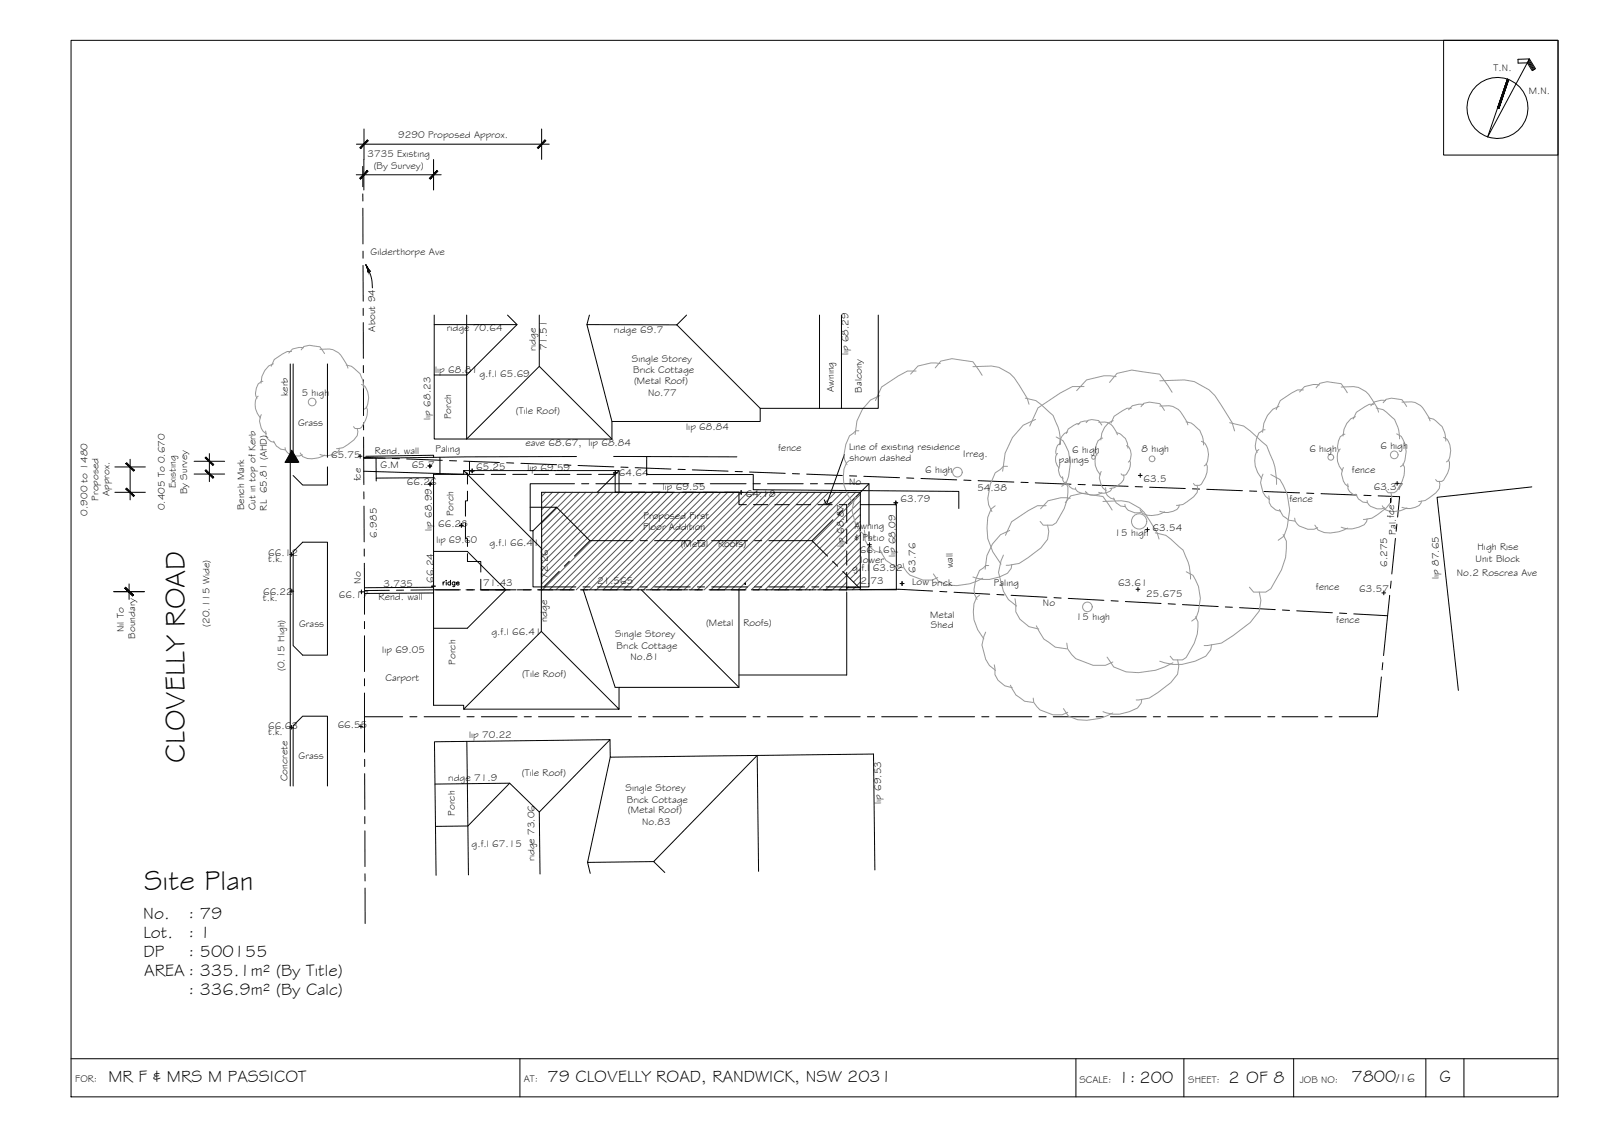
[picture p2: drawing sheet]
<svg xmlns="http://www.w3.org/2000/svg" width="420mm" height="297mm" viewBox="0 0 420 297" stroke-linecap="round" stroke-linejoin="round" font-family="sans-serif">
<!-- layer: BORDER -->
<g fill="none" stroke="#000" stroke-width=".26">
<path d="M18.6 10.6h390v277h-390zM378.6 10.6h30v30.1h-30zM400.7 16.2l1.4 2.2M400.8 16l1.5 2.3M401 15.7l1.5 2.5M401.1 15.4l1.6 2.6-.8 .5-1.3-2h-2.4l-.1-.9 3-.2-10.9 20.5 5.2-15.2M395.7 20.9l-2.6 7.5M18.6 277.6h390M136.4 277.6v10M282.2 277.6v10M310.5 277.6v10M339.3 277.6v10"/>
<path d="M374 277.6v10M383.9 277.6v10"/>
<circle cx="392.7" cy="28.3" r="8"/>
</g>
<g fill="#000" stroke="#000" stroke-width=".26">
<path d="M395.4 20.7l-2.6 7.6zM395.4 20.7l.2 .1-2.8 7.5z"/>
<path d="M395.6 20.8l-2.8 7.5 .3 .1zM395.6 20.8l-2.5 7.6z"/>
</g>
<!-- layer: HATCH -->
<g fill="none" stroke="#545454" stroke-width=".26">
<path d="M143.1 129.1l-1 1M144.9 129.1l-2.8 2.8M146.6 129.1l-4.5 4.5M148.4 129.1l-6.3 6.3M150.2 129.1l-8.1 8.1M151.9 129.1l-9.8 9.9M153.7 129.1l-11.6 11.6M155.5 129.1l-13.4 13.4M157.2 129.1l-15.1 15.1M159 129.1l-16.9 16.9M160.8 129.1l-18.7 18.7M162.5 129.1l-20.4 20.5"/>
<path d="M164.3 129.1l-22.2 22.2M166.1 129.1l-24 24M167.8 129.1l-25.5 25.5M169.6 129.1l-25.6 25.5M171.4 129.1l-25.6 25.5M173.2 129.1l-25.6 25.5M174.9 129.1l-25.6 25.5M176.7 129.1l-25.6 25.5M178.4 129.1l-25.5 25.5M180.2 129.1l-25.5 25.5M182 129.1l-25.6 25.5M183.8 129.1l-25.6 25.5"/>
<path d="M185.5 129.1l-25.5 25.5M187.3 129.1l-25.6 25.5M189 129.1l-25.5 25.5M190.8 129.1l-25.5 25.5M192.6 129.1l-25.6 25.5M194.4 129.1l-25.6 25.5M196.1 129.1l-25.5 25.5M197.9 129.1l-25.6 25.5M199.7 129.1l-25.6 25.5M201.4 129.1l-25.5 25.5M203.2 129.1l-25.6 25.5M205 129.1l-25.6 25.5"/>
<path d="M206.7 129.1l-25.5 25.5M208.5 129.1l-25.6 25.5M210.3 129.1l-25.6 25.5M212 129.1l-25.5 25.5M213.8 129.1l-25.6 25.5M215.6 129.1l-25.6 25.5M217.3 129.1l-25.5 25.5M219.1 129.1l-25.6 25.5M220.9 129.1l-25.6 25.5M222.6 129.1l-25.5 25.5M224.4 129.1l-25.6 25.5M225.6 129.6l-25 25"/>
<path d="M225.6 131.4l-23.2 23.2M225.6 133.1l-21.5 21.5M225.6 134.9l-19.7 19.7M225.6 136.7l-17.9 17.9M225.6 138.4l-16.1 16.2M222.1 152.6l-2 2M222.6 153.9l-.8 .7M224.4 153.9l-.8 .7M225.6 140.2l-14.4 14.4M225.6 142l-12.6 12.6M225.6 143.7l-10.8 10.9M225.6 145.5l-9.1 9.1"/>
<path d="M225.6 147.3l-7.3 7.3M225.6 149l-2.6 2.7M225.6 150.8l-1.8 1.8M225.6 152.6l-.9 .9M225.6 154.3l-.2 .3"/>
</g>
<!-- layer: EXISTING -->
<g fill="none" stroke="#000" stroke-width=".26">
<path d="M76.1 95.4v110.7M76.9 95.4v24.5M85.9 95.4v24.5M95.9 119.6l17.8-.2v.5M113.7 119.9l-18.3 .3M115.4 119.9v4.3M151.2 119.7l-37.5 .2M160.9 119.7l32.4 .1M169.6 119.7v4.7h28v4l53.9 .4v4.5M85.9 122.4v4.8h-6.5l-2.5-2.5M95.4 123.5l27.2 .9M98.6 120.1l.1 5.2"/>
<path d="M113.9 125.2l-15.2 .1v.8M122.1 137.2v4h.5v2.1M122.6 128.8v2.5h-.5v4M123.1 121v3.4M127 124.4h-4.4v2.5M128.8 124.4h3.8M134.5 124.4h3.7M140.1 124.4h3.8M145.7 124.4h3.8M151.3 124.4h3.8M157 124.4h4.3v4.7h2.2M165.3 129.1h3.8"/>
<path d="M171 129.1h5.9M178.8 129.1h3.7M184.4 129.1h3.7M190 129.1h3.8v3.2h2M197.6 132.3h3.8M203.2 132.3h3.8M208.9 132.3h3.7M214.5 132.3h3.8M220.1 132.3h2v4.6M222.1 138.8v3.8M79.4 142.1h6.5v29.7h-6.5l-2.5-2.5v-24.7zM113.7 154l-18.1 .1v1.5l18.1-.1"/>
<path d="M122.6 145.2v2h3.5v2.8M126.1 151.9v2.7h2.1M130 154.6h3.8M135.6 154.6h3.8M141.3 154.6h3.7M146.9 154.6h3.8M152.5 154.6h3.8M158.1 154.6h3.8M163.8 154.6h3.7M169.4 154.6h3.8M175 154.6h3.8M180.6 154.6h3.8"/>
<path d="M186.3 154.6h3.7M191.9 154.6h3.8M197.5 154.6h3.8M203.1 154.6h3.8M208.8 154.6h3.7M214.4 154.6h3.8M222.1 150v4.6h-2.1M222.1 144.4v3.8M76.9 206.1v-15.8l2.5-2.5h6.5v18.3"/>
</g>
<!-- layer: ROOFPLAN EXIST. -->
<g fill="none" stroke="#000" stroke-width=".26">
<path d="M113.9 82.6v32.5h8.5v-32.5M113.9 85.1h21.7M133.1 82.6l2.5 2.5-13.2 13.2h-8.5M141.4 82.6v13.4M154.6 82.6l-.7 2.5M177.5 85.2l-23.6-.1 6.6 25.4M177.5 85.2l21.9 21.9M180.1 82.6l-2.6 2.6M214.9 82.6v24.5h-15.5v3.4h-38.9v4.6h-38.1l19-19.1 19.1 19.1M220.7 82.6v24.5h-5.8M230.3 82.6v24.5h-9.6M121.6 123.4v1h-7.9v60.5h7.9v1"/>
<path d="M161.3 129.1h11.8M162.4 129.1v-5.7h-40.8l20.4 20.3v21.8M162.4 123.4l-5.8 5.7M179.1 129.1h14.7M225.6 132.3h9.5v22.3h-9.5M401.8 127.6l-24.9 2.8 5.6 50.6M113.7 144.6h8.9l10 10h-6.2M114.5 154.6h6.2M122.6 154.6h1.9M132.6 154.6l-10 10.1h-8.9M153 154.6l8.3 25.6h32.5v-25.6M168.2 154.6l25.6 25.6"/>
<path d="M222.1 154.1h3.5M222.1 155.2v21.8h-28.3M122.4 194.4l.5 35M160 193.9l-18.6 19-7.7-7.6-19.6 .3M160 198.5l-5.9 27.6 17.3-.2M162.4 180.2v5.7h-40.8l20.4-20.4 20.4 20.4M133.7 205.3l-11 11.2-8.5 .2M141.4 212.9l.2 16.2M154.1 226.1l.7 2.9M199 228.4l-.4-30.4-27.2 27.9 3 2.8M229.5 228.1l-.4-30.4-69.1 .8v-4.6l-46.1 .6 .5 35"/>
</g>
<!-- layer: NEWWORK -->
<path d="M225.6 154.6v-25.5h-83.5v25.5" fill="none" stroke="#000" stroke-width=".26"/>
<!-- layer: ROOFPLAN NEW -->
<g fill="none" stroke="#000" stroke-width=".26">
<path d="M139.1 133h6.9l-6.2 6.1M146 133l8.7 8.7M150.7 126.8h-11.6v12.3h.7v14.8h11.2M152.5 126.8h1.9M156.3 126.8h9.4M167.5 126.8h1.9M171.3 126.8h9.4M182.5 126.8h1.9M186.3 126.8h9.4M197.5 126.8h1.9M201.3 126.8h9.4M212.5 126.8h1.9"/>
<path d="M216.3 126.8h11.6v10.7M218.4 136.3l-5.4 5.4M221.1 133.6l-1.3 1.3M227.9 126.8l-5.5 5.5M227.9 139.4v1.9M146.7 149.8l-4.1 4.1M149.3 147.1l-1.3 1.4M152.9 153.9h1.9M154.7 141.7l-4 4.1M154.7 141.7h11.3M156.7 153.9h9.3M167.9 141.7h1.9"/>
<path d="M167.9 153.9h1.9M171.7 141.7h9.3M171.7 153.9h9.3M182.9 141.7h1.9M182.9 153.9h1.9M186.7 141.7h9.3M186.7 153.9h9.3M197.9 141.7h1.9M197.9 153.9h1.9M201.7 141.7h11.3M201.7 153.9h9.3M212.9 153.9h1.9"/>
<path d="M213 141.7l4.1 4.1M218.4 147.1l1.3 1.4M221 149.8l4.1 4.1M227.9 143.1v10.8h-11.2"/>
</g>
<!-- layer: BOUNDARY -->
<g fill="none" stroke="#000" stroke-width=".26">
<path d="M95.1 43.6l.1 5.4M95.2 50.8v1.9M95.2 54.6v9.4M95.2 69.6l.1 9.4M95.2 65.8v1.9M95.3 80.8v1.9M95.3 84.6v9.4M95.3 95.8v1.9M95.3 99.6v9.4M95.3 110.8l.1 1.9M95.4 114.6v5.3M95.4 128.9v1.9"/>
<path d="M95.5 132.7v9.4M101 120.1l-5.6-.2v7.2M102.9 120.2l1.9 .1M106.6 120.3l9.4 .4M117.9 120.8h1.8M121.6 120.9l9.4 .4M132.9 121.3l1.8 .1M136.6 121.5l9.4 .3M147.9 121.9l1.8 .1M151.6 122l9.4 .4M162.8 122.5h1.9M166.6 122.6l9.4 .4"/>
<path d="M177.8 123l1.9 .1M181.6 123.2l9.4 .3M192.8 123.6l1.9 .1M196.6 123.8l9.3 .3M207.8 124.2h1.9M211.6 124.3l9.3 .4M222.8 124.7l1.9 .1M226.6 124.9l9.3 .3M237.8 125.3l1.9 .1M241.5 125.4l9.4 .4M252.8 125.9l1.9 .1M256.5 126l9.4 .4"/>
<path d="M267.8 126.4l1.8 .1M271.5 126.6l9.4 .4M282.8 127l1.8 .1M286.5 127.2l9.4 .3M297.7 127.6h1.9M301.5 127.7l9.4 .4M312.7 128.2h1.9M316.5 128.3l9.3 .3M327.7 128.7l1.9 .1M331.5 128.9l9.3 .3M342.7 129.3l1.9 .1M346.5 129.4l9.3 .4"/>
<path d="M357.7 129.9h1.9M361.4 130l5.7 .2-.5 5.4M366.4 137.4l-.2 1.9M95.5 143.9v1.9M95.6 147.7v7.1M95.6 154.8v6.3M102.1 154.8h-6.5M105.9 154.7h-1.9M120.4 154.6l-12.7 .1M122.2 154.6h1.9M126 154.6h9.3M137.2 154.6h1.9"/>
<path d="M141 154.6h9.4M152.2 154.6h1.9M156 154.6h9.3M167.2 154.6h1.9M171 154.6h9.3M182.2 154.6h1.9M186 154.6h9.4M197.2 154.6h1.9M201 154.6h9.3M212.2 154.6h1.9M216 154.6l19.7-.1 8.9 .5M246.5 155.1l1.8 .1"/>
<path d="M250.2 155.3l9.4 .5M261.5 155.9l1.8 .1M265.2 156.1l9.4 .5M276.4 156.7l1.9 .1M280.2 156.9l9.3 .5M291.4 157.5l1.9 .1M295.2 157.7l9.3 .5M306.4 158.3l1.9 .1M310.1 158.5l9.4 .5M321.4 159.1l1.8 .1M325.1 159.3l9.4 .5M336.3 159.9l1.9 .1"/>
<path d="M364.5 156.1l-1.6 15.8M364.9 152.4l-.2 1.8M366 141.2l-1 9.3M95.6 162.9v1.9M95.6 166.7v9.4M95.6 177.9v1.9M340.1 160.1l9.3 .5M351.3 160.7l1.9 .1M355.1 160.9l8.8 .5M362.3 177.5l-1 10.4h-10.1M362.7 173.7l-.2 1.9M95.6 181.7v6.2h10"/>
<path d="M95.6 187.9v9.3M95.6 199.1v1.8M107.5 187.9h1.9M111.2 187.9h9.4M122.5 187.9h1.9M126.2 187.9h9.4M137.5 187.9h1.9M141.2 187.9h9.4M152.5 187.9h1.9M156.2 187.9h9.4M167.5 187.9h1.9M171.2 187.9h9.4"/>
<path d="M182.5 187.9h1.9M186.2 187.9h9.4M197.5 187.9h1.9M201.2 187.9h9.4M212.5 187.9h1.9M216.2 187.9h9.4M227.5 187.9h1.9M231.2 187.9h9.4M242.5 187.9h1.9M246.2 187.9h9.4M257.5 187.9h1.9M261.2 187.9h9.4"/>
<path d="M272.5 187.9h1.9M276.2 187.9h9.4M287.5 187.9h1.9M291.2 187.9h9.4M302.5 187.9h1.9M306.2 187.9h9.4M317.5 187.9h1.9M321.2 187.9h9.4M332.5 187.9h1.9M336.2 187.9h9.4M347.5 187.9h1.9M95.6 202.8l.1 9.4"/>
<path d="M95.7 214.1v1.9M95.7 217.8v9.4M95.7 229.1v1.9M95.7 232.8l.1 9.3"/>
</g>
<!-- layer: 0 -->
<path d="M221.5 119.1l-4.7 13.2M216.2 131l.6 1.3 1.2-.6" fill="none" stroke="#000" stroke-width=".26"/>
<!-- layer: DIMENSION -->
<g fill="none" stroke="#000" stroke-width=".26">
<path d="M93.5 37.8h50.5M95.5 33.8v8M142.1 33.8v8M93.4 45.8h22.3M95.4 41.8v8M113.7 41.8v8M54.9 118.9v7.4M30.1 129.1h8M30.1 122.4h8M34.1 120.4v10.7M50.9 124.3h8M50.9 120.9h8"/>
<path d="M29.9 155.1h8M33.9 153.1v4"/>
</g>
<!-- layer: 0 -->
<g fill="#000" stroke="#000" stroke-width=".26">
<path d="M96.4 36.7l-1.8 2.2 2-2zM96.4 36.7l-1.8 2.2-.2-.2z"/>
<path d="M140.9 38.7l.2 .2 1.8-2.2zM142.9 36.7l.3 .2-2.1 2z"/>
<path d="M96.3 44.7l-1.8 2.2 2-2zM96.3 44.7l-1.8 2.2-.2-.2z"/>
<path d="M114.6 44.7l-2 2 .2 .2zM114.6 44.7l.2 .2-2 2z"/>
<path d="M33 128.2l2.2 1.8-2-2zM33 128.2l2.2 1.8-.2 .2z"/>
<path d="M33 121.5l2 2 .2-.2zM33 121.5l.2-.2 2 2z"/>
<path d="M53.8 123.4l2.2 1.8-2-2zM53.8 123.4l2.2 1.8-.2 .2z"/>
<path d="M53.8 120l2 2 .2-.2zM53.8 120l.2-.2 2 2z"/>
<path d="M33 154l-.2 .2 2.2 1.8zM32.8 154.2l2.2 1.8-.2 .2z"/>
<path d="M32.8 154.2l2 2 .2-.2zM33 154l2 2-2.2-1.8z"/>
</g>
<!-- layer: 0.13 -->
<g fill="none" stroke="#989898" stroke-width=".26">
<path d="M68.9 100a2.26 2.26 0 0 0-1.7 1.8l-.2 1.3 .4 1.3M71.7 95.4a5.2 5.2 0 0 0-3.2 5.1M76.5 92.2h-1.2l-3.4 2-.8 1.8M79 91.7l.7-.9 1.5-.3 2.7 .4 1.2 1.8M79.6 91.2l-1.2-.1-1.7 .4-1 1.1M83.9 91.6a5.1 5.1 0 0 1 6.1 2.4l1 1.7 .3 .8M90.8 95.7a5.4 5.4 0 0 1 3.9 3.1l.5 1.3 .2 1.7M240.3 97.3h-2.3l-2.4 1.3-4.4 2.9-1.6 3.5M245.3 96.4l1.4-1.7 3-.7 5.5 .8 2.4 3.6M246.6 95.3l-2.4-.1-3.4 .8-2 2.1M255.2 96.1l4.8-.1a8.9 8.9 0 0 1 7.3 5l2.1 3.4 .5 1.6M292.7 98.8l-3.2-.3-4.5 1.1-2.6 2.8"/>
<path d="M304.2 99.8l6.4-.2 2.6 .4 3.9 2.2 1.5 1.5 4.6 7.1 .6 2.2M67.7 103.9a3.1 3.1 0 0 0-.7 3.2l.5 1.3 .8 1.2M68.5 108.7a3.8 3.8 0 0 0 1.3 5M69.7 113l.1 .5a2.28 2.28 0 0 0 2.2 2.5M71.8 115.7a3.1 3.1 0 0 0 3 2.2M74.8 117.4l.1 .5a3.2 3.2 0 0 0 4.4 1.3M78.7 118.7a2.53 2.53 0 0 0 3.1 1.6l1.7-.3 1.7-.7M89 117.5l-.1 .5a4.4 4.4 0 0 1-4.5 1.3l-.5-.2M93.7 112.3l.2 .9-.2 1-.9 1.2-2.8 2-1.7 .2M94.8 100.8l.9 .5a5.5 5.5 0 0 1 .4 5.6l-.5 .4M96 106.7a4 4 0 0 1-.1 3.5l-1.1 1.8-.5 .3h-1.2l-.4-.4M225.2 112.9h-.8l-1.6 1.4-1 2.2-.5 2.7 .2 1.3 .7 1.3"/>
<path d="M230.7 103.7l-2.4 1.2-2.1 2.4-1.4 3.1-.5 3.5M268.9 104.4l2.8 .6 4.5 3.9a15.2 15.2 0 0 1 1.9 6.8v.8M271.6 110l-3.2 1.5-2.9 3.2-1.9 4.1-.6 4.7M277 114.6l1.8 .9a10.8 10.8 0 0 1 .8 11.2l-1.1 .8M277.4 118.9a2.87 2.87 0 0 0 .4 3.8M278.2 116.3a1.79 1.79 0 0 0-1.3 2.1l.3 .9M280 113.2a3.4 3.4 0 0 0-2.1 3.4M283.2 111.1h-.8l-2.2 1.4-.6 1.2M284.3 101.3h-3l-3.2 1.8-5.9 3.8-2.1 4.8M284.9 110.8l.5-.6 .9-.2 1.8 .3 .9 1.2M285.3 110.4a2.61 2.61 0 0 0-2.6 1M288 118.8a3 3 0 0 0-.7 3.2l.4 1.3 .9 1.2"/>
<path d="M288.1 110.7a3.4 3.4 0 0 1 4.1 1.6l.9 1.7M289.2 114.9h-.4l-.8 .6a3.4 3.4 0 0 0-.3 3.8M291 100.3l2-2.4 3.8-.9 7.4 1.1 3.2 4.7M292 110.3a5.2 5.2 0 0 0-3.3 5.1M292.7 113.4a3.9 3.9 0 0 1 3.1 4.1M295.4 116.8a2.81 2.81 0 0 1 .5 4.4M296.7 107h-1.1l-3.4 2.1-.8 1.8M299.2 106.6l.8-.9 1.4-.3 2.8 .4 1.2 1.8M299.9 106.1l-1.2-.1-1.7 .4-1 1M304.2 106.5a5.1 5.1 0 0 1 6 2.4l1.1 1.7 .2 .8M311.1 110.6a5.3 5.3 0 0 1 3.9 3.1l.5 1.2 .2 1.8M315.1 115.7a3.4 3.4 0 0 1 1.9 3.5l-.3 1.7-.3 .8-.6 .4"/>
<path d="M322.5 110.8l3.7 .9 1.7 1.3 4.3 3.9 .9 2.1a15.3 15.3 0 0 1 1.7 8M330.2 117.8a4.1 4.1 0 0 0-1 4.4l.6 1.7 1.1 1.6M331.8 112.7h-.6l-1 .8-.7 1.6-.3 1.8 .1 .8 .4 .9M335.5 106.5a6.9 6.9 0 0 0-4.4 6.8M341.8 102.2h-1.5l-4.5 2.8-1.1 2.4M345.2 101.7l.9-1.2 2-.4 3.7 .5 1.6 2.4M346 100.9l-1.6-.1-2.3 .6-1.2 1.4M351.5 117.7a3.1 3.1 0 0 0-.7 3.3l.5 1.3 .8 1.2M351.8 101.5l3.2-.1a5.9 5.9 0 0 1 4.8 3.3l1.4 2.3 .4 1M352.7 113.8a2.28 2.28 0 0 0-1.7 1.8l-.2 1.4 .4 1.3M355.5 109.2a5.2 5.2 0 0 0-3.3 5.1M360.3 106h-1.2l-3.4 2.1-.8 1.8"/>
<path d="M360.9 107l1.8 .4 .9 .6 2.2 2 .4 1.1a8 8 0 0 1 .9 4M362.8 105.6l.7-.9 1.4-.3 2.8 .4 1.2 1.8M363.4 105a3.8 3.8 0 0 0-3.9 1.4M366.3 113.7l1.2 .7a7.2 7.2 0 0 1 .5 7.4l-.7 .6M367.7 105.4a5.1 5.1 0 0 1 6.1 2.5l1 1.7 .3 .8M374.6 109.6a5.4 5.4 0 0 1 4 3l.4 1.3 .2 1.7M378.6 114.7a3.4 3.4 0 0 1 1.9 3.4l-.6 2.6-.5 .4M222.8 120.7l-.8 .7a9.9 9.9 0 0 0 1.9 10.8M224.4 130.4l-.5 1.1-.5 2.3 1 3.7 1 1.6 1.6 1.3M226.7 139l.2 .9a4.6 4.6 0 0 0 4.5 5.1M261 132.6l-1.1 .8-.8 2.2a13.9 13.9 0 0 0 3.4 12.3M264.3 122.3h-1.1l-.9 .8-1.3 .9-1.3 3-.6 3.7 .2 1.7 .8 1.7"/>
<path d="M264.8 139.1l-2.4 1.1-2.1 2.4-1.5 3.1-.4 3.5M274.4 132.6h-2.3l-2.4 1.3-4.4 2.9-1.6 3.5M274.8 137.7l.3 1.6-.3 2.1-1.8 2.3-5.7 4-3.4 .5M277.9 122.1a2.49 2.49 0 0 0 .9 3.4M278.7 125a1.68 1.68 0 0 0 1.5 2M279.4 131.8l1.4-1.8 3-.7 5.5 .9 2.4 3.5M279.4 126.4l.7 1.3a13.1 13.1 0 0 1-3.1 9.3l-1 .7h-2.4l-.8-1M280.1 126.8a2.03 2.03 0 0 0 2 1.5M280.7 130.7l-2.4-.2-3.4 .8-2 2.1M282.1 127.9v.4a2.18 2.18 0 0 0 3 .8M284.7 128.8a2.69 2.69 0 0 0 3.8 .6l.5-.2M288.8 123.6a3.7 3.7 0 0 0 1.3 5"/>
<path d="M289.3 131.5l4.8-.2a8.9 8.9 0 0 1 7.3 5l2.1 3.4 .5 1.6M289.9 127.9a2.48 2.48 0 0 0 2.4 3M291.6 128l-.1 .3a2.89 2.89 0 0 1-3.4 .8M292 130.5a3 3 0 0 0 3 2.3M294.7 124.6l.1 .5a3.9 3.9 0 0 1-3.5 3h-.2M295 132.3l.1 .5a3.2 3.2 0 0 0 4.5 1.3M296.3 120.8a3.4 3.4 0 0 1-1.2 3.8h-.8l-.3-.4M299 133.6l.6 1a6 6 0 0 0 5.9-.4M303 139.7l2.8 .6 4.5 3.9a15.9 15.9 0 0 1 1.9 6.8v.8M309.3 132.4l-.1 .5a4.2 4.2 0 0 1-4.5 1.3l-.5-.2M314 127.2l.1 .9-.1 1-.9 1.1-2.9 2.1-1.6 .2M316.3 121.6a4 4 0 0 1-.1 3.5l-1.1 1.8-.5 .3h-1.2l-.4-.4"/>
<path d="M331.2 124.3a5 5 0 0 0 1.8 6.7M332.8 130l.1 .7a3 3 0 0 0 3 3.3M333.3 124.4l2.4 1.3a14.5 14.5 0 0 1 1 14.9l-1.5 1M335.6 133.6l.9 1.7 1.5 1.1 1.6 .2M339.6 135.8l.1 .8a4.4 4.4 0 0 0 5.9 1.7M344.9 137.7l.8 1.3a8 8 0 0 0 7.8-.6M352.3 122.6a3.7 3.7 0 0 0 1.3 5M353.5 126.8a2.46 2.46 0 0 0 2.3 3.1M355.6 129.5a3 3 0 0 0 2.9 2.3M358.5 136.1l-.1 .6-.6 .9a6.5 6.5 0 0 1-6 .6M358.5 131.2l.1 .6a3.3 3.3 0 0 0 4.5 1.3M362.5 132.6l.7 1a6 6 0 0 0 5.8-.4"/>
<path d="M364.8 129.2l.2 1.1-.2 1.3-1.2 1.6-3.8 2.6-2.2 .4M367.9 121.6l.4 .9a8.6 8.6 0 0 1-2 6.2l-.6 .5h-1.6l-.6-.7M372.8 131.4l-.1 .5a4.2 4.2 0 0 1-4.5 1.3l-.5-.2M377.5 126.2l.1 .8-.1 1.1-.9 1.1-2.8 2-1.7 .3M379.8 120.6a3.9 3.9 0 0 1-.1 3.4l-1.1 1.9-.5 .3h-1.2l-.4-.5M230.9 144.3l1.5 2.6 2.2 1.6 2.3 .3M236.9 147.7l.2 1.1 1.6 2 3.4 1.3h2.4l1.4-.7M244.8 150.5l1.3 1.9a11.6 11.6 0 0 0 10 0l1.7-.8M256.9 156l-.8 .7a9.9 9.9 0 0 0 1.9 10.8M259.3 148.3h-.8l-1.6 1.3-1 2.2-.5 2.8 .2 1.3 .7 1.3M263.2 145.5l-.7 1.5-.6 3.1 1.3 4.9 1.3 2.2 2.1 1.7M265.4 148l-.2 1-1 1.3a10 10 0 0 1-9 1"/>
<path d="M266.2 157l.2 1.3v2.1l1.1 1.9 2.4 2 2.5 .6M311.1 149.9l1.8 .9a11 11 0 0 1 .8 11.2l-1.1 .8M330.3 155.2l.4 2.2-.4 2.8-2.4 3-4.5 3.5-3.1 1.9-4.5 .6M336.5 140.1l.9 1.8-.2 4.3-1.1 3.2-2.8 5-1.3 .8h-3.2l-1.1-1.3M258.5 165.7l-.5 1.2-.5 2.2 1 3.7 1 1.7 1.6 1.3M260.8 174.3l.1 1a4.6 4.6 0 0 0 4.6 5M265 179.6l1.5 2.6 2.2 1.6 2.3 .4M271.8 164.1l2 3.4 3 2.2 3 .4M279.8 168.6l.2 1.5 1.1 1.5 1.1 1.1 4.5 1.7h3.2l2-.8M290.4 172.3l1.7 2.6 3.2 1.2a18.2 18.2 0 0 0 12.3-2.3M308.8 173l.4 1.6-.4 2.1-1.7 2.3-3.4 2.6-2.3 1.4-3.4 .5M313.5 161.7l.7 1.3a13 13 0 0 1-3.1 9.4l-1 .6h-2.4l-.8-1"/>
<path d="M317.8 169l-.3 1.3-1.3 1.7a13.2 13.2 0 0 1-12 1.3M271 183l.1 1.2 1.7 1.9 3.3 1.3h2.5l1.4-.7M278.9 185.8l1.3 1.9 2.4 1a14 14 0 0 0 9.3-1.8M299.5 183.4l-.2 .9-1 1.3a9.9 9.9 0 0 1-9 1"/>
</g>
<!-- layer: VEGSPREAD -->
<g fill="none" stroke="#989898" stroke-width=".26">
<circle cx="81.9" cy="105.4" r="1.01"/>
<circle cx="286.8" cy="119.9" r=".5"/>
<circle cx="349" cy="119.9" r=".75"/>
<circle cx="365.7" cy="119.3" r="1.01"/>
<circle cx="251.1" cy="123.8" r="1.26"/>
<circle cx="298.8" cy="136.7" r="2"/>
<circle cx="302.2" cy="120.3" r=".75"/>
<circle cx="285.2" cy="159.1" r="1.26"/>
</g>
<!-- layer: TEXT -->
<g fill="#000" stroke="#000" stroke-width=".26">
<path d="M95.9 69.4l.4 .8zM96.5 70.4l.2 .7-.2 .1z"/>
<path d="M96.3 70l.1 .6zM96.3 70l.1 .6z"/>
<path d="M96.4 70.2v.5zM96.4 70.2v.5z"/>
<path d="M96.4 70.2l.1 1zM96.4 70.2l.1 1z"/>
<path d="M96.5 70.4l.2 .7zM96.7 70.6v.5l.3-.1z"/>
<path d="M76.5 118.1l1.8 3h-3.4zM74.9 121.1h3.4z"/>
</g>
<path d="M95.9 69.4l1.3 1.8M96.6 71.5l-.1-.3 .3-.1 .7 2.1 .2 2.3" fill="none" stroke="#000" stroke-width=".26"/>
<!-- layer: HGTS_11 -->
<g fill="none" stroke="#000" stroke-width=".26">
<path d="M93.9 119.6h1M94.5 119.1v1M112.2 122.2h1M112.3 126.9h1M112.7 121.7v1M112.8 126.4v1M120.5 137.7h1M121 137.2v1M123.3 123.5h1M123.8 123v.9M160.9 124h1M161.4 123.5v1"/>
<path d="M193.9 129.1h1M194.4 128.6v1M234.4 131.8h1M235 131.3v1M298.6 124.6h1M299 124.1v1.1M300.4 138.8h1M300.9 138.4v1M364.7 130.7v1v-1M365.9 126.7h1M366.4 126.2v1M76 145.3h1"/>
<path d="M76 155h1M76.5 144.9v1M76.5 154.5v1M94.3 155.2h1M94.8 154.7v1M113.2 153.7h1M113.7 153.2v1M116.2 152.6v.8M116.7 152.6l-.5 .3M117 152.2h.1M117 152.6v.8M118.2 152.7a.39 .39 0 0 0-.6 0 .39 .39 0 0 0 0 .6 .39 .39 0 0 0 .6-.1"/>
<path d="M118.2 152.1v1.3M119.3 152.6l-.1 1.1h-.4M119.3 152.7a.4 .4 0 0 0-.6 0 .4 .4 0 0 0 0 .6 .4 .4 0 0 0 .6-.1M119.7 152.9h.7a.39 .39 0 0 0-.5-.3 .39 .39 0 0 0-.1 .6l.2 .2 .4-.2M227.5 142.8h1M228.1 142.3v1M236.1 153h1M236.6 152.5v1M297.9 154.5h1M298.5 154v1M362.4 155.4h1M362.9 154.9v1"/>
<path d="M76 190.7h1M76.5 190.2v1M94.2 190.4h1M94.7 189.9v1"/>
</g>
<!-- layer: TEXT2 -->
<path d="M122.4 124.3h.1M195.5 152.9l-.1 .1 .1 .2-.1-.2" fill="none" stroke="#000" stroke-width=".26"/>
<g font-size="7.5">
<text x="48.5" y="199.9" transform="rotate(-90 48.5 199.9)">CLOVELLY ROAD</text>
<text x="37.8" y="233.3">Site Plan</text>
</g>
<g font-size="4.5">
<text x="37.6" y="240.8">No.</text>
<text x="37.6" y="245.8">Lot.</text>
<text x="49.4" y="240.8">: 79</text>
<text x="49.4" y="245.8">: 1</text>
<text x="37.6" y="250.9">DP</text>
<text x="49.4" y="250.9">: 500155</text>
<text x="37.8" y="255.9">AREA : 335.1m² (By Title)</text>
<text x="49.4" y="260.9">: 336.9m² (By Calc)</text>
<text x="28.4" y="283.6">MR F &amp; MRS M PASSICOT</text>
<text x="143.6" y="283.6">79 CLOVELLY ROAD, RANDWICK, NSW 2031</text>
<text x="293.4" y="283.9">1: 200</text>
<text x="322.2" y="283.9">2 OF 8</text>
<text x="354.4" y="283.8">7800</text>
<text x="377.6" y="283.8">G</text>
</g>
<text font-size="3.2" x="366.2" y="283.8">/16</text>
<g font-size="2.6">
<text x="391.7" y="18.7">T.N.</text>
<text x="400.9" y="24.7">M.N.</text>
<text x="96.4" y="41.3">3735 Existing</text>
<text x="104.4" y="36.1">9290 Proposed Approx.</text>
<text x="98" y="44.2">(By Survey)</text>
<text x="97.2" y="66.8">Gilderthorpe Ave</text>
<text x="98.4" y="86.9" transform="rotate(-90 98.4 86.9)">About 94</text>
<text x="117.2" y="86.9">ridge 70.64</text>
<text x="161" y="87.2">ridge 69.7</text>
<text x="140.5" y="92" transform="rotate(-90 140.5 92)">ridge</text>
<text x="143.5" y="91.8" transform="rotate(-90 143.5 91.8)">71.51</text>
<text x="165.7" y="94.9">Single Storey</text>
<text x="222.6" y="93.2" transform="rotate(-90 222.6 93.2)">lip 68.29</text>
<text x="114.1" y="97.8">lip 68.81</text>
<text x="125.7" y="99">g.f.l 65.69</text>
<text x="166.1" y="97.9">Brick Cottage</text>
<text x="166.3" y="100.7">(Metal Roof)</text>
<text x="75.5" y="103.8" transform="rotate(-90 75.5 103.8)">kerb</text>
<text x="79.1" y="103.7">5 high</text>
<text x="170" y="103.8">No.77</text>
<text x="218.7" y="102.7" transform="rotate(-90 218.7 102.7)">Awning</text>
<text x="226" y="102.9" transform="rotate(-90 226 102.9)">Balcony</text>
<text x="78.2" y="111.6">Grass</text>
<text x="112.9" y="110" transform="rotate(-90 112.9 110)">lip 68.23</text>
<text x="118.4" y="109.9" transform="rotate(-90 118.4 109.9)">Porch</text>
<text x="135.3" y="108.5">(Tile Roof)</text>
<text x="180" y="112.7">lip 68.84</text>
<text x="98.3" y="119">Rend. wall</text>
<text x="114.2" y="118.4">Paling</text>
<text x="137.8" y="116.9">eave 68.67, lip 68.84</text>
<text x="204.1" y="118.3">fence</text>
<text x="222.7" y="117.9">Line of existing residence</text>
<text x="252.7" y="119.9">Irreg.</text>
<text x="281.2" y="118.7">6 high</text>
<text x="299.4" y="118.6">8 high</text>
<text x="343.4" y="118.4">6 high</text>
<text x="362" y="117.7">6 high</text>
<text x="86.8" y="120">65.75</text>
<text x="99.8" y="122.7">G.M</text>
<text x="108" y="122.8">65.7</text>
<text x="124.9" y="123.2">65.25</text>
<text x="138.3" y="123.4">lip 69.59</text>
<text x="162.3" y="124.7">64.64</text>
<text x="222.8" y="120.8">shown dashed</text>
<text x="242.7" y="124.1">6 high</text>
<text x="277.7" y="121.4">palings</text>
<text x="354.5" y="124">fence</text>
<text x="25.9" y="131.3" transform="rotate(-90 25.9 131.3)">Proposed</text>
<text x="28.8" y="130" transform="rotate(-90 28.8 130)">Approx.</text>
<text x="46.2" y="128" transform="rotate(-90 46.2 128)">Existing</text>
<text x="49.1" y="129.6" transform="rotate(-90 49.1 129.6)">By Survey</text>
<text x="94.6" y="126.2" transform="rotate(-90 94.6 126.2)">fce</text>
<text x="106.7" y="127.3">66.26</text>
<text x="173.8" y="128.4">lip 69.55</text>
<text x="195.7" y="130.3">64.18</text>
<text x="222.7" y="127.2">No</text>
<text x="236.2" y="131.6">63.79</text>
<text x="256.3" y="128.7">54.38</text>
<text x="299.9" y="126.5">63.5</text>
<text x="338.2" y="131.6">fence</text>
<text x="360.3" y="128.4">63.37</text>
<text x="22.9" y="135.2" transform="rotate(-90 22.9 135.2)">0.900 to 1480</text>
<text x="43.2" y="133.8" transform="rotate(-90 43.2 133.8)">0.405 To 0.670</text>
<text x="64.1" y="133.8" transform="rotate(-90 64.1 133.8)">Bench Mark</text>
<text x="67" y="133.8" transform="rotate(-90 67 133.8)">Cut in top of Kerb</text>
<text x="69.9" y="133.9" transform="rotate(-90 69.9 133.9)">RL 65.81 (AHD)</text>
<text x="118.9" y="135.4" transform="rotate(-90 118.9 135.4)">Porch</text>
<text x="168.8" y="136.2">Proposed First</text>
<text x="98.8" y="140.9" transform="rotate(-90 98.8 140.9)">6.985</text>
<text x="113.2" y="139.2" transform="rotate(-90 113.2 139.2)">lip 68.99</text>
<text x="114.5" y="142.3">lip 69.60</text>
<text x="114.9" y="138.1">66.28</text>
<text x="128.3" y="143">g.f.l 66.41</text>
<text x="168.7" y="139.1">Floor Addition</text>
<text x="178.5" y="143.5">(Metal</text>
<text x="188.3" y="143.5">Roofs)</text>
<text x="221.3" y="143.4" transform="rotate(-90 221.3 143.4)">lip 68.87</text>
<text x="224.1" y="138.7">Awning</text>
<text x="224.1" y="141.7">&amp; Patio</text>
<text x="292.3" y="140.4">15 high</text>
<text x="302.3" y="139.2">63.54</text>
<text x="366.1" y="140.2" transform="rotate(-90 366.1 140.2)">Pal.fce</text>
<text x="70.3" y="147.2">t.k.</text>
<text x="70.4" y="145.7">66.12</text>
<text x="223.5" y="149.6">g.f.l 63.92</text>
<text x="225.5" y="145">66.16</text>
<text x="225.7" y="147.6">lower</text>
<text x="234.9" y="146.1" transform="rotate(-90 234.9 146.1)">lip 68.09</text>
<text x="249.9" y="149" transform="rotate(-90 249.9 149)">wall</text>
<text x="363.8" y="148.6" transform="rotate(-90 363.8 148.6)">6.275</text>
<text x="387" y="147.2">Unit Block</text>
<text x="387.5" y="144.3">High Rise</text>
<text x="69" y="155.9">66.22</text>
<text x="94.6" y="153" transform="rotate(-90 94.6 153)">No</text>
<text x="100.6" y="153.9">3.735</text>
<text x="113.7" y="152.8" transform="rotate(-90 113.7 152.8)">66.24</text>
<text x="126.7" y="153.5">71.43</text>
<text x="143.6" y="151.8" transform="rotate(-90 143.6 151.8)">72.26</text>
<text x="156.6" y="153.1">21.565</text>
<text x="225.7" y="153.1">2.73</text>
<text x="239.3" y="153.4">Low brick</text>
<text x="240.1" y="150.1" transform="rotate(-90 240.1 150.1)">63.76</text>
<text x="260.7" y="153.7">Paling</text>
<text x="293.2" y="153.5">63.61</text>
<text x="345.1" y="154.6">fence</text>
<text x="356.5" y="155.3">63.57</text>
<text x="377.3" y="151.8" transform="rotate(-90 377.3 151.8)">lip 87.65</text>
<text x="382.1" y="150.9">No.2 Roscrea Ave</text>
<text x="69" y="157.5">t.k.</text>
<text x="88.9" y="156.8">66.17</text>
<text x="99.3" y="157.4">Rend. wall</text>
<text x="244" y="161.9">Metal</text>
<text x="273.5" y="158.9">No</text>
<text x="300.6" y="156.6">25.675</text>
<text x="32.5" y="165.8" transform="rotate(-90 32.5 165.8)">Nil To</text>
<text x="35.4" y="167.4" transform="rotate(-90 35.4 167.4)">Boundary</text>
<text x="55" y="164.3" transform="rotate(-90 55 164.3)">(20.115 Wide)</text>
<text x="78.5" y="164.4">Grass</text>
<text x="128.9" y="166.4">g.f.l 66.41</text>
<text x="143.5" y="163.2" transform="rotate(-90 143.5 163.2)">ridge</text>
<text x="161.3" y="167.1">Single Storey</text>
<text x="185.2" y="164.1">(Metal</text>
<text x="195" y="164.1">Roofs)</text>
<text x="244.2" y="164.5">Shed</text>
<text x="282.2" y="162.5">15 high</text>
<text x="350.4" y="163.3">fence</text>
<text x="100.3" y="171.3">lip 69.05</text>
<text x="161.7" y="170.1">Brick Cottage</text>
<text x="165.4" y="173">No.81</text>
<text x="74.6" y="176" transform="rotate(-90 74.6 176)">(0.15 High)</text>
<text x="101.1" y="178.6">Carport</text>
<text x="119.5" y="174.2" transform="rotate(-90 119.5 174.2)">Porch</text>
<text x="136.9" y="177.4">(Tile Roof)</text>
<text x="70.3" y="191">66.63</text>
<text x="88.6" y="190.8">66.55</text>
<text x="70.3" y="192.6">t.k.</text>
<text x="123" y="193.4">lip 70.22</text>
<text x="78.3" y="198.9">Grass</text>
<text x="136.9" y="203.4">(Tile Roof)</text>
<text x="75.4" y="204.8" transform="rotate(-90 75.4 204.8)">Concrete</text>
<text x="117.5" y="204.8">ridge 71.9</text>
<text x="164" y="207.5">Single Storey</text>
<text x="119.3" y="213.8" transform="rotate(-90 119.3 213.8)">Porch</text>
<text x="164.4" y="210.5">Brick Cottage</text>
<text x="164.7" y="213.2">(Metal Roof)</text>
<text x="231.1" y="210.8" transform="rotate(-90 231.1 210.8)">lip 69.53</text>
<text x="168.4" y="216.4">No.83</text>
<text x="123.7" y="222.1">g.f.l 67.15</text>
<text x="140.2" y="225.8" transform="rotate(-90 140.2 225.8)">ridge 73.06</text>
<text x="19.8" y="283.8">FOR:</text>
<text x="137.4" y="283.6">AT:</text>
<text x="283.1" y="283.9">SCALE:</text>
<text x="311.6" y="283.9">SHEET:</text>
<text x="340.9" y="283.9">JOB NO:</text>
</g>
</svg>
